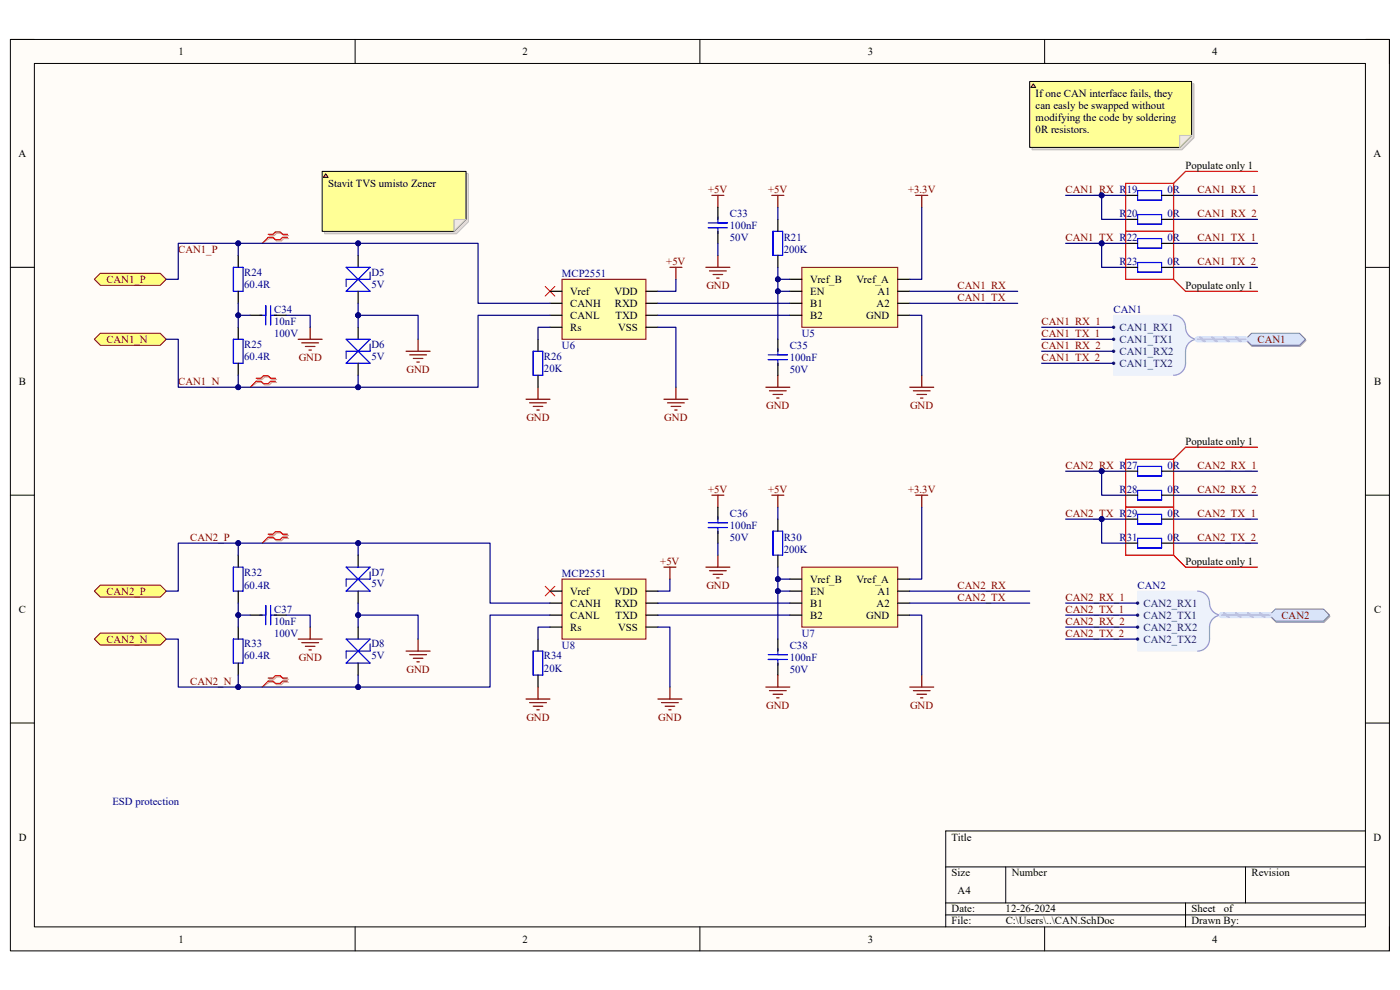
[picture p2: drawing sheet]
<svg xmlns="http://www.w3.org/2000/svg" width="297mm" height="210mm" viewBox="0 0 297 210" stroke-linecap="round" stroke-linejoin="round" font-family="sans-serif">
<path d="M2.2 8.4h292.6v193.3h-292.6z" fill-rule="evenodd" fill="#fffcf8"/>
<path d="M2.2 8.4h292.6v193.3h-292.6z" fill="none" stroke="#000" stroke-width=".21"/>
<path d="M7.3 13.5h282.4v183.1h-282.4z" fill-rule="evenodd" fill="#fffcf8"/>
<g fill="none" stroke="#000" stroke-width=".21">
<path d="M2.2 8.4h5.1M7.3 13.5h282.4v183.1h-282.4zM75.3 8.4v5.1M148.5 8.4v5.1M221.6 8.4v5.1M289.7 8.4h5.1v5.1M2.2 56.7h5.1M289.7 56.7h5.1M2.2 105h5.1M289.7 105.1h5.1M2.2 153.4h5.1M289.7 153.4h5.1"/>
<path d="M289.7 176.3h-89.1v20.3M75.3 196.6v5.1M148.5 196.6v5.1M200.6 183.9h89.1M200.6 191.5h89.1M200.6 194.1h89.1M213.4 183.9v7.6M221.6 196.6v5.1M251.5 191.5v5.1M264.2 183.9v7.6M294.8 196.6v5.1"/>
</g>
<g fill="none" stroke="#800000" stroke-width=".25">
<path d="M142.1 56.7h2.6M143.4 56.7v2.6M149.8 56.7h5M150.5 57.5h3.6M151 41.4h2.6M151.3 58.2h2M152 59h.6M152.3 41.4v2.6M152.3 54.2v2.5M163.7 41.4h2.6M165 41.4v2.6M194.3 41.4h2.5"/>
<path d="M195.5 41.4v2.6M165 79.6v2.5M195.5 79.6v2.5M111.6 84.7h5.1M112.4 85.5h3.5M113.1 86.2h2.1M113.9 87h.5M114.1 82.1v2.6M140.9 84.7h5M141.6 85.5h3.6M142.4 86.2h2M143.1 87h.5"/>
<path d="M143.4 82.1v2.6M162.5 82.1h5.1M163.2 82.9h3.6M164 83.7h2M164.8 84.4h.5M193 82.1h5.1M193.8 82.9h3.5M194.5 83.7h2.1M195.3 84.4h.5"/>
</g>
<path d="M56.9 50.3l-1.3 1.3M115.7 60.8l2 2M117.7 60.8l-2 2M54.4 80.9l-1.3 1.2" fill="none" stroke="#f00" stroke-width=".21"/>
<path d="M57.2 50h1l.5-.5h1l.5 .5h1M57.2 50.6h1l.5 .5h1l.5-.5h1M54.6 80.5h1l.5-.5h1.1l.5 .5h1M54.6 81.1h1l.5 .5h1.1l.5-.5h1" fill="none" stroke="#d0a19e" stroke-width=".25"/>
<path d="M57.2 50.6l-1.6 1M54.6 81.1l-1.5 1" fill="none" stroke="#d0a19e" stroke-width=".21"/>
<path d="M56.9 49.7h1l.5-.5h1l.6 .5h1M56.9 50.3h1l.5 .6h1l.6-.6h1M54.4 80.2h1l.5-.5h1l.5 .5h1M54.4 80.9h1l.5 .5h1l.5-.5h1" fill="none" stroke="#f00" stroke-width=".25"/>
<path d="M170.1 56.7h20.4v12.7h-20.4z" fill-rule="evenodd" fill="#ffffb0"/>
<path d="M170.1 56.7h20.4v12.7h-20.4z" fill="none" stroke="#800000" stroke-width=".21"/>
<path d="M152.3 44v2.5M152.3 49.1v2.5M167.6 59.3h2.5M190.5 59.3h2.5M167.6 66.9h2.5M167.6 61.8h2.5M167.6 64.3h2.5M190.5 66.9h2.5M190.5 61.8h2.5M190.5 64.3h2.5" fill="none" stroke="#000" stroke-width=".25"/>
<path d="M150.3 48.3h4M150.3 47.3h4M152.3 46v1.3M152.3 48.3v1.3" fill="none" stroke="#00f" stroke-width=".25"/>
<g fill="none" stroke="#800000" stroke-width=".25">
<path d="M151 105h2.6M152.3 105v2.6M152.3 117.8v2.5M163.7 105h2.6M165 105v2.6M194.3 105.1h2.5M195.5 105.1v2.5M140.9 120.3h2.5M142.1 120.3v2.6M149.8 120.3h5M150.5 121.1h3.6M151.3 121.8h2"/>
<path d="M152 122.6h.6M111.6 148.3h5.1M112.4 149.1h3.5M113.1 149.8h2.1M113.9 150.6h.5M114.1 145.7v2.6M139.6 148.3h5.1M140.3 149.1h3.6M141.1 149.8h2M141.9 150.6h.5M142.1 145.7v2.6M162.5 145.7h5.1"/>
<path d="M163.2 146.5h3.6M164 147.3h2M164.8 148h.5M165 143.2v2.5M193 145.8h5.1M193.8 146.5h3.5M194.5 147.3h2.1M195.3 148h.5M195.5 143.2v2.6"/>
</g>
<path d="M56.9 114l-1.3 1.2M115.7 124.4l2 2M117.7 124.4l-2 2M56.9 144.5l-1.3 1.2" fill="none" stroke="#f00" stroke-width=".21"/>
<path d="M57.2 113.6h1l.5-.5h1l.5 .5h1M57.2 114.2h1l.5 .5h1l.5-.5h1M57.2 144.1h1l.5-.5h1l.5 .5h1M57.2 144.7h1l.5 .5h1l.5-.5h1" fill="none" stroke="#d0a19e" stroke-width=".25"/>
<path d="M57.2 114.2l-1.6 1M57.2 144.7l-1.6 1" fill="none" stroke="#d0a19e" stroke-width=".21"/>
<path d="M56.9 113.3h1l.5-.5h1l.6 .5h1M56.9 114h1l.5 .5h1l.6-.5h1M56.9 143.8h1l.5-.5h1l.6 .5h1M56.9 144.5h1l.5 .5h1l.6-.5h1" fill="none" stroke="#f00" stroke-width=".25"/>
<path d="M170.1 120.3h20.4v12.7h-20.4z" fill-rule="evenodd" fill="#ffffb0"/>
<path d="M170.1 120.3h20.4v12.7h-20.4z" fill="none" stroke="#800000" stroke-width=".21"/>
<path d="M152.3 107.6v2.5M152.3 112.7v2.5M167.6 130.5h2.5M167.6 122.9h2.5M167.6 125.4h2.5M167.6 127.9h2.5M190.5 130.5h2.5M190.5 122.9h2.5M190.5 125.4h2.5M190.5 127.9h2.5" fill="none" stroke="#000" stroke-width=".25"/>
<path d="M150.3 111.9h4M150.3 110.9h4M152.3 109.6v1.3M152.3 111.9v1.3" fill="none" stroke="#00f" stroke-width=".25"/>
<path d="M20 125.4l1.3-1.3h12.7l1.3 1.3-1.3 1.3h-12.7z" fill-rule="evenodd" fill="#ffff80"/>
<path d="M20 125.4l1.3-1.3h12.7l1.3 1.3-1.3 1.3h-12.7z" fill="none" stroke="#800000" stroke-width=".21"/>
<path d="M20 59.3l1.3-1.3h12.7l1.3 1.3-1.3 1.2h-12.7z" fill-rule="evenodd" fill="#ffff80"/>
<path d="M20 59.3l1.3-1.3h12.7l1.3 1.3-1.3 1.2h-12.7z" fill="none" stroke="#800000" stroke-width=".21"/>
<path d="M20 72l1.3-1.3h12.7l1.3 1.3-1.3 1.2h-12.7z" fill-rule="evenodd" fill="#ffff80"/>
<path d="M20 72l1.3-1.3h12.7l1.3 1.3-1.3 1.2h-12.7z" fill="none" stroke="#800000" stroke-width=".21"/>
<path d="M163 76.3h4.1M163 75.3h4.1M165 74v1.3M165 76.3v1.3M163 139.9h4.1M163 138.9h4.1M165 137.6v1.3M165 139.9v1.3" fill="none" stroke="#00f" stroke-width=".25"/>
<path d="M165 72v2.5M165 77.1v2.5M165 135.6v2.5M165 140.7v2.5" fill="none" stroke="#000" stroke-width=".25"/>
<path d="M119.2 122.9h17.8v12.7h-17.8z" fill-rule="evenodd" fill="#ffffb0"/>
<path d="M119.2 122.9h17.8v12.7h-17.8z" fill="none" stroke="#800000" stroke-width=".21"/>
<path d="M116.7 130.5h2.5M116.7 133h2.5M116.7 125.4h2.5M116.7 127.9h2.5M137 130.5h2.6M137 133h2.6M137 125.4h2.6M137 127.9h2.6" fill="none" stroke="#000" stroke-width=".25"/>
<path d="M119.2 59.3h17.8v12.7h-17.8z" fill-rule="evenodd" fill="#ffffb0"/>
<path d="M119.2 59.3h17.8v12.7h-17.8z" fill="none" stroke="#800000" stroke-width=".21"/>
<g fill="none" stroke="#000" stroke-width=".25">
<path d="M50.5 54.2v2.5M76 54.2v2.5M165 46.5v2.6M165 54.2v2.5M50.5 61.8v2.5M50.5 69.4v2.6M50.5 77.1v2.5M76 61.8v2.5M76 69.4v2.6M76 77.1v2.5M114.1 72v2.5M114.1 79.6v2.5"/>
<path d="M116.7 66.9h2.5M116.7 69.4h2.5M116.7 61.8h2.5M116.7 64.3h2.5M137 66.9h2.6M137 69.4h2.6M137 61.8h2.6M137 64.3h2.6M50.5 117.8v2.5M76 117.8v2.5M165 110.1v2.6M165 117.8v2.5"/>
<path d="M50.5 125.4v2.5M50.5 133v2.6M76 125.4v2.5M76 133v2.6M114.1 135.6v2.5M50.5 140.7v2.5M76 140.7v2.5M114.1 143.2v2.5"/>
</g>
<g fill="none" stroke="#00f" stroke-width=".25">
<path d="M49.5 56.7h2.1v5.1h-2.1zM73.4 56.7l5.1 5.1h-5.1l5.1-5.1zM78.5 57.7v1.6h-5.1v1.5M164 49.1h2v5.1h-2zM49.5 72h2.1v5.1h-2.1zM73.4 72h5.1l-5.1 5.1h5.1zM78.5 73v1.5h-5.1v1.5M113.1 74.5h2.1v5.1h-2.1zM164 112.7h2v5.1h-2zM49.5 120.3h2.1v5.1h-2.1zM49.5 135.6h2.1v5.1h-2.1zM73.4 120.3h5.1l-5.1 5.1h5.1z"/>
<path d="M73.4 135.6h5.1l-5.1 5.1h5.1zM78.5 136.6v1.5h-5.1v1.5M78.5 121.3v1.6h-5.1v1.5M113.1 138.1h2.1v5.1h-2.1z"/>
</g>
<g fill="none" stroke="#800000" stroke-width=".25">
<path d="M63.3 72h5M64 72.7h3.6M64.8 73.5h2M65.5 74.3h.6M65.8 69.4v2.6M86.2 74.5h5M86.9 75.3h3.6M87.7 76h2M88.4 76.8h.6M88.7 72v2.5M63.3 135.6h5M64 136.3h3.6"/>
<path d="M64.8 137.1h2M65.5 137.9h.6M65.8 133v2.6M86.2 138.1h5M86.9 138.9h3.6M87.7 139.6h2M88.7 135.6v2.5M88.4 140.4h.6"/>
</g>
<path d="M236.3 66.9h12.7a2.63 2.63 0 0 1 2.5 3.2l.6 1 1.3 .9-1.3 .8-.6 1.1v3.2l-.3 1.2-1 1-1.2 .3h-12.7z" fill-rule="evenodd" fill="#edf2fb"/>
<path d="M236.3 66.9h12.7a2.63 2.63 0 0 1 2.5 3.2l.6 1 1.3 .9-1.3 .8-.6 1.1v3.2l-.3 1.2-1 1-1.2 .3h-12.7z" fill="none" stroke="#edf2fb" stroke-width=".21"/>
<path d="M249 66.9a2.73 2.73 0 0 1 2.6 3.1 2.55 2.55 0 0 0 2.5 2 2.54 2.54 0 0 0-2.6 2.5v2.6a2.54 2.54 0 0 1-2.5 2.5" fill="none" stroke="#8f9ec9" stroke-width=".25"/>
<circle cx="236.3" cy="69.4" r=".25" fill="#003a70"/>
<circle cx="236.3" cy="69.4" r=".25" fill="none" stroke="#003a70" stroke-width=".21"/>
<circle cx="236.3" cy="72" r=".25" fill="#003a70"/>
<circle cx="236.3" cy="72" r=".25" fill="none" stroke="#003a70" stroke-width=".21"/>
<circle cx="236.3" cy="74.5" r=".25" fill="#003a70"/>
<circle cx="236.3" cy="74.5" r=".25" fill="none" stroke="#003a70" stroke-width=".21"/>
<circle cx="236.3" cy="77.1" r=".25" fill="#003a70"/>
<circle cx="236.3" cy="77.1" r=".25" fill="none" stroke="#003a70" stroke-width=".21"/>
<path d="M264.4 72.2l1.2-1.2h10.2l1.3 1.2-1.3 1.3h-10.2z" fill-rule="evenodd" fill="#bac0ca"/>
<path d="M264.4 72.2l1.2-1.2h10.2l1.3 1.2-1.3 1.3h-10.2z" fill="none" stroke="#a6acb6" stroke-width=".21"/>
<path d="M265.5 70.7h10.2l1.3 1.3-1.3 1.2h-10.2l-1.3-1.2z" fill-rule="evenodd" fill="#d5e4ff"/>
<path d="M265.5 70.7h10.2l1.3 1.3-1.3 1.2h-10.2l-1.3-1.2z" fill="none" stroke="#71809b" stroke-width=".21"/>
<path d="M241.3 45.5h5.1v2.1h-5.1zM241.3 40.4h5.1v2.1h-5.1zM241.3 50.6h5.1v2h-5.1zM241.3 55.7h5.1v2h-5.1zM241.3 98.9h5.1v2.1h-5.1zM241.3 104h5.1v2.1h-5.1zM241.3 109.1h5.1v2.1h-5.1zM241.3 114.2h5.1v2h-5.1z" fill="none" stroke="#00f" stroke-width=".25"/>
<g fill="none" stroke="#000" stroke-width=".25">
<path d="M238.8 46.5h2.5M238.8 41.4h2.5M238.8 56.7h2.5M238.8 51.6h2.5M246.4 46.5h2.6M246.4 41.4h2.6M246.4 56.7h2.6M246.4 51.6h2.6M238.8 100h2.5M246.4 100h2.6M238.8 105.1h2.5M238.8 115.2h2.5"/>
<path d="M238.8 110.1h2.5M246.4 105.1h2.6M246.4 115.2h2.6M246.4 110.1h2.6"/>
</g>
<path d="M241.3 125.4h12.8a2.63 2.63 0 0 1 2.5 3.2l.6 1 1.3 .9-1.3 .8-.6 1.1v3.2l-.3 1.3-1 .9-1.2 .3h-12.8z" fill-rule="evenodd" fill="#edf2fb"/>
<path d="M241.3 125.4h12.8a2.63 2.63 0 0 1 2.5 3.2l.6 1 1.3 .9-1.3 .8-.6 1.1v3.2l-.3 1.3-1 .9-1.2 .3h-12.8z" fill="none" stroke="#edf2fb" stroke-width=".21"/>
<path d="M254.1 125.4a2.72 2.72 0 0 1 2.6 3.1 2.55 2.55 0 0 0 2.5 2 2.54 2.54 0 0 0-2.6 2.5v2.6a2.54 2.54 0 0 1-2.5 2.5" fill="none" stroke="#8f9ec9" stroke-width=".25"/>
<circle cx="241.3" cy="127.9" r=".25" fill="#003a70"/>
<circle cx="241.3" cy="127.9" r=".25" fill="none" stroke="#003a70" stroke-width=".21"/>
<circle cx="241.3" cy="130.5" r=".25" fill="#003a70"/>
<circle cx="241.3" cy="130.5" r=".25" fill="none" stroke="#003a70" stroke-width=".21"/>
<circle cx="241.3" cy="135.6" r=".25" fill="#003a70"/>
<circle cx="241.3" cy="135.6" r=".25" fill="none" stroke="#003a70" stroke-width=".21"/>
<circle cx="241.3" cy="133" r=".25" fill="#003a70"/>
<circle cx="241.3" cy="133" r=".25" fill="none" stroke="#003a70" stroke-width=".21"/>
<path d="M270.7 129.5h10.2l1.3 1.2-1.3 1.3h-10.2l-1.2-1.3z" fill-rule="evenodd" fill="#bac0ca"/>
<path d="M270.7 129.5h10.2l1.3 1.2-1.3 1.3h-10.2l-1.2-1.3z" fill="none" stroke="#a6acb6" stroke-width=".21"/>
<path d="M270.6 129.2h10.2l1.2 1.3-1.2 1.3h-10.2l-1.3-1.3z" fill-rule="evenodd" fill="#d5e4ff"/>
<path d="M270.6 129.2h10.2l1.2 1.3-1.2 1.3h-10.2l-1.3-1.3z" fill="none" stroke="#71809b" stroke-width=".21"/>
<path d="M238.8 38.9h10.2v10.2h-10.2zM266.8 36.4h-15.3l-2.5 2.5M238.8 49.1h10.2v10.2h-10.2zM249 59.3l2.5 2.5h15.3M238.8 97.4h10.2v10.2h-10.2zM266.8 94.9h-15.3l-2.5 2.5M238.8 107.6h10.2v10.2h-10.2zM249 117.8l2.5 2.5h15.3" fill="none" stroke="#f00" stroke-width=".25"/>
<path d="M55.1 66.9h1.3M56.4 64.8v4.1M57.4 64.8v4.1M57.4 66.9h1.3M55.1 130.5h1.3M56.4 128.4v4.1M57.4 130.5h1.3M57.4 128.4v4.1" fill="none" stroke="#00f" stroke-width=".25"/>
<path d="M53.1 66.9h2.5M58.2 66.9h2.5M53.1 130.5h2.5M58.2 130.5h2.5" fill="none" stroke="#000" stroke-width=".25"/>
<path d="M21.3 134.3h12.7l1.3 1.3-1.3 1.2h-12.7l-1.3-1.2z" fill-rule="evenodd" fill="#ffff80"/>
<path d="M21.3 134.3h12.7l1.3 1.3-1.3 1.2h-12.7l-1.3-1.2z" fill="none" stroke="#800000" stroke-width=".21"/>
<path d="M143.4 59.3v2.5h-3.8M167.6 59.3h-2.6v2.5h2.6M116.7 69.4h-2.6v2.6M139.6 69.4h3.8v12.7M139.6 66.9h28M139.6 64.3h28" fill="none" stroke="#000080" stroke-width=".25"/>
<circle cx="165" cy="61.8" r=".51" fill="#000080"/>
<circle cx="165" cy="61.8" r=".51" fill="none" stroke="#000080" stroke-width=".21"/>
<circle cx="165" cy="59.3" r=".51" fill="#000080"/>
<circle cx="165" cy="59.3" r=".51" fill="none" stroke="#000080" stroke-width=".21"/>
<path d="M165 61.8v10.2M193 66.9h2.5v12.7" fill="none" stroke="#000080" stroke-width=".25"/>
<circle cx="165" cy="61.8" r=".51" fill="#000080"/>
<circle cx="165" cy="61.8" r=".51" fill="none" stroke="#000080" stroke-width=".21"/>
<path d="M165 56.7v2.6" fill="none" stroke="#000080" stroke-width=".25"/>
<circle cx="165" cy="59.3" r=".51" fill="#000080"/>
<circle cx="165" cy="59.3" r=".51" fill="none" stroke="#000080" stroke-width=".21"/>
<path d="M152.3 51.6v2.6M165 44v2.5M195.5 44v15.3h-2.5M116.7 133h-2.6v2.6M139.6 133h2.5v12.7M139.6 130.5h28M139.6 127.9h28M142.1 122.9v2.5h-2.5M167.6 122.9h-2.6v2.5h2.6" fill="none" stroke="#000080" stroke-width=".25"/>
<circle cx="165" cy="125.4" r=".51" fill="#000080"/>
<circle cx="165" cy="125.4" r=".51" fill="none" stroke="#000080" stroke-width=".21"/>
<circle cx="165" cy="122.9" r=".51" fill="#000080"/>
<circle cx="165" cy="122.9" r=".51" fill="none" stroke="#000080" stroke-width=".21"/>
<path d="M165 125.4v10.2M193 130.5h2.5v12.7" fill="none" stroke="#000080" stroke-width=".25"/>
<circle cx="165" cy="125.4" r=".51" fill="#000080"/>
<circle cx="165" cy="125.4" r=".51" fill="none" stroke="#000080" stroke-width=".21"/>
<path d="M165 120.3v2.6" fill="none" stroke="#000080" stroke-width=".25"/>
<circle cx="165" cy="122.9" r=".51" fill="#000080"/>
<circle cx="165" cy="122.9" r=".51" fill="none" stroke="#000080" stroke-width=".21"/>
<path d="M50.5 51.6v2.6M193 61.8h22.9M193 64.3h22.9M152.3 115.2v2.6M165 107.6v2.5M195.5 107.6v15.3h-2.5M193 125.4h25.5M193 127.9h25.5" fill="none" stroke="#000080" stroke-width=".25"/>
<circle cx="50.5" cy="51.6" r=".51" fill="#000080"/>
<circle cx="50.5" cy="51.6" r=".51" fill="none" stroke="#000080" stroke-width=".21"/>
<path d="M50.5 64.3v5.1" fill="none" stroke="#000080" stroke-width=".25"/>
<circle cx="50.5" cy="66.9" r=".51" fill="#000080"/>
<circle cx="50.5" cy="66.9" r=".51" fill="none" stroke="#000080" stroke-width=".21"/>
<path d="M50.5 115.2v2.6" fill="none" stroke="#000080" stroke-width=".25"/>
<circle cx="50.5" cy="115.2" r=".51" fill="#000080"/>
<circle cx="50.5" cy="115.2" r=".51" fill="none" stroke="#000080" stroke-width=".21"/>
<path d="M50.5 143.2v2.5" fill="none" stroke="#000080" stroke-width=".25"/>
<circle cx="50.5" cy="145.7" r=".51" fill="#000080"/>
<circle cx="50.5" cy="145.7" r=".51" fill="none" stroke="#000080" stroke-width=".21"/>
<path d="M233.7 41.4h5.1M249 56.7h17.8M249 51.6h17.8M249 46.5h17.8M249 41.4h17.8M221 69.4h15.3M221 72h15.3M221 74.5h15.3M221 77.1h15.3" fill="none" stroke="#000080" stroke-width=".25"/>
<circle cx="233.7" cy="41.4" r=".51" fill="#000080"/>
<circle cx="233.7" cy="41.4" r=".51" fill="none" stroke="#000080" stroke-width=".21"/>
<path d="M226.1 41.4h7.6v5.1h5.1" fill="none" stroke="#000080" stroke-width=".25"/>
<circle cx="233.7" cy="41.4" r=".51" fill="#000080"/>
<circle cx="233.7" cy="41.4" r=".51" fill="none" stroke="#000080" stroke-width=".21"/>
<path d="M233.7 51.6h5.1" fill="none" stroke="#000080" stroke-width=".25"/>
<circle cx="233.7" cy="51.6" r=".51" fill="#000080"/>
<circle cx="233.7" cy="51.6" r=".51" fill="none" stroke="#000080" stroke-width=".21"/>
<path d="M226.1 51.6h7.6v5.1h5.1" fill="none" stroke="#000080" stroke-width=".25"/>
<circle cx="233.7" cy="51.6" r=".51" fill="#000080"/>
<circle cx="233.7" cy="51.6" r=".51" fill="none" stroke="#000080" stroke-width=".21"/>
<path d="M233.7 100h5.1M249 100h17.8M249 115.2h17.8M249 110.1h17.8M249 105.1h17.8" fill="none" stroke="#000080" stroke-width=".25"/>
<circle cx="233.7" cy="100" r=".51" fill="#000080"/>
<circle cx="233.7" cy="100" r=".51" fill="none" stroke="#000080" stroke-width=".21"/>
<path d="M226.1 100h7.6v5.1h5.1" fill="none" stroke="#000080" stroke-width=".25"/>
<circle cx="233.7" cy="100" r=".51" fill="#000080"/>
<circle cx="233.7" cy="100" r=".51" fill="none" stroke="#000080" stroke-width=".21"/>
<path d="M233.7 110.1h5.1" fill="none" stroke="#000080" stroke-width=".25"/>
<circle cx="233.7" cy="110.1" r=".51" fill="#000080"/>
<circle cx="233.7" cy="110.1" r=".51" fill="none" stroke="#000080" stroke-width=".21"/>
<path d="M226.1 110.1h7.6v5.1h5.1" fill="none" stroke="#000080" stroke-width=".25"/>
<circle cx="233.7" cy="110.1" r=".51" fill="#000080"/>
<circle cx="233.7" cy="110.1" r=".51" fill="none" stroke="#000080" stroke-width=".21"/>
<path d="M50.5 130.5h2.6M226.1 127.9h15.2M226.1 130.5h15.2M226.1 133h15.2M226.1 135.6h15.2" fill="none" stroke="#000080" stroke-width=".25"/>
<circle cx="50.5" cy="130.5" r=".51" fill="#000080"/>
<circle cx="50.5" cy="130.5" r=".51" fill="none" stroke="#000080" stroke-width=".21"/>
<path d="M76 127.9v2.6h12.7v5.1" fill="none" stroke="#000080" stroke-width=".25"/>
<circle cx="76" cy="130.5" r=".51" fill="#000080"/>
<circle cx="76" cy="130.5" r=".51" fill="none" stroke="#000080" stroke-width=".21"/>
<path d="M76 143.2v2.5" fill="none" stroke="#000080" stroke-width=".25"/>
<circle cx="76" cy="145.7" r=".51" fill="#000080"/>
<circle cx="76" cy="145.7" r=".51" fill="none" stroke="#000080" stroke-width=".21"/>
<path d="M76 130.5v2.5" fill="none" stroke="#000080" stroke-width=".25"/>
<circle cx="76" cy="130.5" r=".51" fill="#000080"/>
<circle cx="76" cy="130.5" r=".51" fill="none" stroke="#000080" stroke-width=".21"/>
<path d="M76 115.2v2.6" fill="none" stroke="#000080" stroke-width=".25"/>
<circle cx="76" cy="115.2" r=".51" fill="#000080"/>
<circle cx="76" cy="115.2" r=".51" fill="none" stroke="#000080" stroke-width=".21"/>
<path d="M50.5 127.9v5.1" fill="none" stroke="#000080" stroke-width=".25"/>
<circle cx="50.5" cy="130.5" r=".51" fill="#000080"/>
<circle cx="50.5" cy="130.5" r=".51" fill="none" stroke="#000080" stroke-width=".21"/>
<path d="M76 51.6v2.6M60.7 66.9h5.1v2.5M60.7 130.5h5.1v2.5" fill="none" stroke="#000080" stroke-width=".25"/>
<circle cx="76" cy="51.6" r=".51" fill="#000080"/>
<circle cx="76" cy="51.6" r=".51" fill="none" stroke="#000080" stroke-width=".21"/>
<path d="M76 66.9h12.7v5.1" fill="none" stroke="#000080" stroke-width=".25"/>
<circle cx="76" cy="66.9" r=".51" fill="#000080"/>
<circle cx="76" cy="66.9" r=".51" fill="none" stroke="#000080" stroke-width=".21"/>
<path d="M76 64.3v2.6" fill="none" stroke="#000080" stroke-width=".25"/>
<circle cx="76" cy="66.9" r=".51" fill="#000080"/>
<circle cx="76" cy="66.9" r=".51" fill="none" stroke="#000080" stroke-width=".21"/>
<path d="M50.5 79.6v2.5" fill="none" stroke="#000080" stroke-width=".25"/>
<circle cx="50.5" cy="82.1" r=".51" fill="#000080"/>
<circle cx="50.5" cy="82.1" r=".51" fill="none" stroke="#000080" stroke-width=".21"/>
<path d="M76 79.6v2.5" fill="none" stroke="#000080" stroke-width=".25"/>
<circle cx="76" cy="82.1" r=".51" fill="#000080"/>
<circle cx="76" cy="82.1" r=".51" fill="none" stroke="#000080" stroke-width=".21"/>
<path d="M76 66.9v2.5" fill="none" stroke="#000080" stroke-width=".25"/>
<circle cx="76" cy="66.9" r=".51" fill="#000080"/>
<circle cx="76" cy="66.9" r=".51" fill="none" stroke="#000080" stroke-width=".21"/>
<path d="M50.5 66.9h2.6" fill="none" stroke="#000080" stroke-width=".25"/>
<circle cx="50.5" cy="66.9" r=".51" fill="#000080"/>
<circle cx="50.5" cy="66.9" r=".51" fill="none" stroke="#000080" stroke-width=".21"/>
<path d="M35.3 125.4h2.5v-10.2h66.2v12.7h12.7" fill="none" stroke="#000080" stroke-width=".25"/>
<circle cx="50.5" cy="115.2" r=".51" fill="#000080"/>
<circle cx="50.5" cy="115.2" r=".51" fill="none" stroke="#000080" stroke-width=".21"/>
<circle cx="76" cy="115.2" r=".51" fill="#000080"/>
<circle cx="76" cy="115.2" r=".51" fill="none" stroke="#000080" stroke-width=".21"/>
<path d="M116.7 130.5h-12.7v15.2h-66.2v-10.1h-2.5" fill="none" stroke="#000080" stroke-width=".25"/>
<circle cx="50.5" cy="145.7" r=".51" fill="#000080"/>
<circle cx="50.5" cy="145.7" r=".51" fill="none" stroke="#000080" stroke-width=".21"/>
<circle cx="76" cy="145.7" r=".51" fill="#000080"/>
<circle cx="76" cy="145.7" r=".51" fill="none" stroke="#000080" stroke-width=".21"/>
<path d="M35.3 59.3h2.5v-7.7h63.6v12.7h15.3" fill="none" stroke="#000080" stroke-width=".25"/>
<circle cx="76" cy="51.6" r=".51" fill="#000080"/>
<circle cx="76" cy="51.6" r=".51" fill="none" stroke="#000080" stroke-width=".21"/>
<circle cx="50.5" cy="51.6" r=".51" fill="#000080"/>
<circle cx="50.5" cy="51.6" r=".51" fill="none" stroke="#000080" stroke-width=".21"/>
<path d="M116.7 66.9h-15.3v15.2h-63.6v-10.1h-2.5" fill="none" stroke="#000080" stroke-width=".25"/>
<circle cx="76" cy="82.1" r=".51" fill="#000080"/>
<circle cx="76" cy="82.1" r=".51" fill="none" stroke="#000080" stroke-width=".21"/>
<circle cx="50.5" cy="82.1" r=".51" fill="#000080"/>
<circle cx="50.5" cy="82.1" r=".51" fill="none" stroke="#000080" stroke-width=".21"/>
<path d="M254.1 72h10.1M259.2 130.5h10.1" fill="none" stroke="#cbdaff" stroke-width="1.3"/>
<path d="M254.6 71.5l1 .9M257.1 71.5l1 .9M259.7 71.5l1 .9M262.2 71.5l1 .9M259.7 130l1 .9M262.2 130l1 .9M264.7 130l1.1 .9M267.3 130l1 .9" fill="none" stroke="#adbce7" stroke-width=".38"/>
<path d="M254.1 72h10.1M259.2 130.5h10.1" fill="none" stroke="#adbce7" stroke-width=".25"/>
<path d="M219 17.8h34.3v11.4l-2.5 2.6h-31.8z" fill-rule="evenodd" fill="#e0ddd7"/>
<path d="M219 17.8h34.3v11.4l-2.5 2.6h-31.8z" fill="none" stroke="#bfbdba" stroke-width=".21"/>
<path d="M218.5 17.3h34.3v11.4l-2.6 2.6h-31.7z" fill-rule="evenodd" fill="#ffff96"/>
<path d="M218.5 17.3h34.3v11.4l-2.6 2.6h-31.7z" fill="none" stroke="#000" stroke-width=".21"/>
<path d="M250.2 28.7h2.6l-2.6 2.6z" fill="#f2f0d8"/>
<path d="M250.2 28.7h2.6l-2.6 2.6z" fill="none" stroke="#bfbdba" stroke-width=".21"/>
<path d="M219.2 17.8l.5 .8h-1z" fill="#ffcc78"/>
<path d="M219.2 17.8l.5 .8h-1z" fill="none" stroke="#300" stroke-width=".21"/>
<path d="M68.9 36.9h30.5v10.1l-2.6 2.6h-27.9z" fill-rule="evenodd" fill="#e0ddd7"/>
<path d="M68.9 36.9h30.5v10.1l-2.6 2.6h-27.9z" fill="none" stroke="#bfbdba" stroke-width=".21"/>
<path d="M68.3 36.4h30.6v10.1l-2.6 2.6h-28z" fill-rule="evenodd" fill="#ffff96"/>
<path d="M68.3 36.4h30.6v10.1l-2.6 2.6h-28z" fill="none" stroke="#000" stroke-width=".21"/>
<path d="M96.3 46.5h2.6l-2.6 2.6z" fill="#f2f0d8"/>
<path d="M96.3 46.5h2.6l-2.6 2.6z" fill="none" stroke="#bfbdba" stroke-width=".21"/>
<path d="M69.1 36.9l.5 .7h-1z" fill="#ffcc78"/>
<path d="M69.1 36.9l.5 .7h-1z" fill="none" stroke="#300" stroke-width=".21"/>
<g font-size="2.3">
<text x="37.9" y="11.7">1</text>
<text x="110.9" y="11.7">2</text>
<text x="184.1" y="11.7">3</text>
<text x="257.1" y="11.7">4</text>
<text x="219.7" y="20.6">If one CAN interface fails, they</text>
<text x="219.7" y="23.1">can easly be swapped without</text>
<text x="219.7" y="25.7">modifying the code by soldering</text>
<text x="219.7" y="28.2">0R resistors.</text>
<text x="3.9" y="33.3">A</text>
<text x="251.5" y="35.9">Populate only 1</text>
<text x="291.4" y="33.3">A</text>
<text x="69.6" y="39.7">Stavit TVS umisto Zener</text>
<text x="171.9" y="60">Vref_B</text>
<text x="181.7" y="60">Vref_A</text>
<text x="121" y="62.6">Vref</text>
<text x="121" y="65.1">CANH</text>
<text x="130.3" y="62.6">VDD</text>
<text x="130.5" y="65.1">RXD</text>
<text x="171.9" y="65.1">B1</text>
<text x="171.9" y="62.6">EN</text>
<text x="186" y="65.1">A2</text>
<text x="186.1" y="62.6">A1</text>
<text x="251.5" y="61.3">Populate only 1</text>
<text x="121" y="67.6">CANL</text>
<text x="121" y="70.2">Rs</text>
<text x="130.6" y="67.6">TXD</text>
<text x="131.1" y="70.2">VSS</text>
<text x="171.9" y="67.6">B2</text>
<text x="183.8" y="67.6">GND</text>
<text x="4" y="81.6">B</text>
<text x="291.5" y="81.6">B</text>
<text x="251.5" y="94.4">Populate only 1</text>
<text x="251.5" y="119.8">Populate only 1</text>
<text x="171.9" y="123.6">Vref_B</text>
<text x="181.7" y="123.6">Vref_A</text>
<text x="4" y="130">C</text>
<text x="121" y="126.2">Vref</text>
<text x="121" y="131.2">CANL</text>
<text x="121" y="128.7">CANH</text>
<text x="130.3" y="126.2">VDD</text>
<text x="130.5" y="128.7">RXD</text>
<text x="130.6" y="131.2">TXD</text>
<text x="171.9" y="131.2">B2</text>
<text x="171.9" y="128.7">B1</text>
<text x="171.9" y="126.2">EN</text>
<text x="183.8" y="131.2">GND</text>
<text x="186" y="128.7">A2</text>
<text x="186.1" y="126.2">A1</text>
<text x="291.5" y="130">C</text>
<text x="121" y="133.8">Rs</text>
<text x="131.1" y="133.8">VSS</text>
<text x="4" y="178.3">D</text>
<text x="201.9" y="178.3">Title</text>
<text x="291.4" y="178.3">D</text>
<text x="201.9" y="185.9">Size</text>
<text x="214.6" y="185.9">Number</text>
<text x="265.5" y="185.9">Revision</text>
<text x="203.2" y="189.7">A4</text>
<text x="201.9" y="193.5">Date:</text>
<text x="201.9" y="196.1">File:</text>
<text x="213.3" y="193.5">12-26-2024</text>
<text x="213.4" y="196.1">C:\Users\..\CAN.SchDoc</text>
<text x="252.8" y="193.5">Sheet</text>
<text x="252.8" y="196.1">Drawn By:</text>
<text x="259.6" y="193.5">of</text>
<text x="37.9" y="199.9">1</text>
<text x="110.9" y="199.9">2</text>
<text x="184.1" y="199.9">3</text>
<text x="257.1" y="199.9">4</text>
</g>
<g font-size="2.3" fill="#800000">
<text x="150.2" y="40.9">+5V</text>
<text x="163" y="40.9">+5V</text>
<text x="192.7" y="40.9">+3.3V</text>
<text x="226.1" y="40.9">CAN1_RX R19</text>
<text x="254" y="40.9">CAN1_RX_1</text>
<text x="254" y="46">CAN1_RX_2</text>
<text x="37.8" y="53.6">CAN1_P</text>
<text x="226.1" y="51.1">CAN1_TX R22</text>
<text x="254" y="51.1">CAN1_TX_1</text>
<text x="22.6" y="60">CAN1_P</text>
<text x="141.4" y="56.2">+5V</text>
<text x="254" y="56.2">CAN1_TX_2</text>
<text x="149.9" y="61.3">GND</text>
<text x="203.2" y="61.3">CAN1_RX</text>
<text x="203.2" y="63.8">CAN1_TX</text>
<text x="221" y="68.9">CAN1_RX_1</text>
<text x="221" y="71.5">CAN1_TX_1</text>
<text x="22.6" y="72.7">CAN1_N</text>
<text x="63.4" y="76.5">GND</text>
<text x="221" y="74">CAN1_RX_2</text>
<text x="221" y="76.5">CAN1_TX_2</text>
<text x="266.8" y="72.7">CAN1</text>
<text x="37.8" y="81.6">CAN1_N</text>
<text x="86.2" y="79.1">GND</text>
<text x="111.7" y="89.3">GND</text>
<text x="140.9" y="89.3">GND</text>
<text x="162.6" y="86.7">GND</text>
<text x="193.1" y="86.7">GND</text>
<text x="226.1" y="99.4">CAN2_RX R27</text>
<text x="254" y="99.4">CAN2_RX_1</text>
<text x="150.2" y="104.5">+5V</text>
<text x="163" y="104.5">+5V</text>
<text x="192.7" y="104.5">+3.3V</text>
<text x="254" y="104.5">CAN2_RX_2</text>
<text x="226.1" y="109.6">CAN2_TX R29</text>
<text x="254" y="109.6">CAN2_TX_1</text>
<text x="40.3" y="114.7">CAN2_P</text>
<text x="140.1" y="119.8">+5V</text>
<text x="254" y="114.7">CAN2_TX_2</text>
<text x="149.9" y="124.9">GND</text>
<text x="203.2" y="124.9">CAN2_RX</text>
<text x="22.6" y="126.2">CAN2_P</text>
<text x="203.2" y="127.4">CAN2_TX</text>
<text x="226.1" y="127.4">CAN2_RX_1</text>
<text x="226.1" y="130">CAN2_TX_1</text>
<text x="271.9" y="131.2">CAN2</text>
<text x="22.6" y="136.3">CAN2_N</text>
<text x="226.1" y="132.5">CAN2_RX_2</text>
<text x="226.1" y="135">CAN2_TX_2</text>
<text x="63.4" y="140.1">GND</text>
<text x="86.2" y="142.7">GND</text>
<text x="40.3" y="145.2">CAN2_N</text>
<text x="111.7" y="152.9">GND</text>
<text x="139.7" y="152.9">GND</text>
<text x="162.6" y="150.3">GND</text>
<text x="193.1" y="150.3">GND</text>
</g>
<g font-size="2.3" fill="#000080">
<text x="247.7" y="40.9">0R</text>
<text x="154.9" y="46">C33</text>
<text x="237.5" y="46">R20</text>
<text x="247.7" y="46">0R</text>
<text x="154.9" y="51.1">50V</text>
<text x="154.9" y="48.6">100nF</text>
<text x="166.3" y="51.1">R21</text>
<text x="166.3" y="53.6">200K</text>
<text x="247.7" y="51.1">0R</text>
<text x="51.8" y="58.5">R24</text>
<text x="78.8" y="58.5">D5</text>
<text x="119.2" y="58.7">MCP2551</text>
<text x="237.5" y="56.2">R23</text>
<text x="247.7" y="56.2">0R</text>
<text x="51.8" y="61">60.4R</text>
<text x="78.8" y="61">5V</text>
<text x="58.2" y="71.5">100V</text>
<text x="58.2" y="66.4">C34</text>
<text x="58.2" y="68.9">10nF</text>
<text x="170.1" y="71.5">U5</text>
<text x="236.3" y="66.4">CAN1</text>
<text x="51.8" y="73.7">R25</text>
<text x="51.8" y="76.3">60.4R</text>
<text x="78.8" y="76.3">5V</text>
<text x="78.8" y="73.7">D6</text>
<text x="115.4" y="76.3">R26</text>
<text x="119.2" y="74">U6</text>
<text x="167.6" y="74">C35</text>
<text x="167.6" y="76.5">100nF</text>
<text x="115.4" y="78.8">20K</text>
<text x="167.6" y="79.1">50V</text>
<text x="247.7" y="99.4">0R</text>
<text x="237.5" y="104.5">R28</text>
<text x="247.7" y="104.5">0R</text>
<text x="154.9" y="109.6">C36</text>
<text x="154.9" y="112.1">100nF</text>
<text x="247.7" y="109.6">0R</text>
<text x="154.9" y="114.7">50V</text>
<text x="166.3" y="114.7">R30</text>
<text x="166.3" y="117.3">200K</text>
<text x="237.5" y="114.7">R31</text>
<text x="247.7" y="114.7">0R</text>
<text x="51.8" y="122.1">R32</text>
<text x="51.8" y="124.9">60.4R</text>
<text x="78.8" y="124.6">5V</text>
<text x="78.8" y="122.1">D7</text>
<text x="119.2" y="122.3">MCP2551</text>
<text x="241.3" y="124.9">CAN2</text>
<text x="58.2" y="130">C37</text>
<text x="51.8" y="137.3">R33</text>
<text x="58.2" y="135">100V</text>
<text x="58.2" y="132.5">10nF</text>
<text x="78.8" y="137.3">D8</text>
<text x="119.2" y="137.6">U8</text>
<text x="167.6" y="137.6">C38</text>
<text x="170.1" y="135">U7</text>
<text x="51.8" y="139.9">60.4R</text>
<text x="78.8" y="139.9">5V</text>
<text x="115.4" y="139.9">R34</text>
<text x="115.4" y="142.5">20K</text>
<text x="167.6" y="142.7">50V</text>
<text x="167.6" y="140.1">100nF</text>
<text x="23.8" y="170.7">ESD protection</text>
</g>
<g font-size="2.3" fill="#003a70">
<text x="237.5" y="70.2">CAN1_RX1</text>
<text x="237.5" y="72.7">CAN1_TX1</text>
<text x="237.5" y="75.3">CAN1_RX2</text>
<text x="237.5" y="77.8">CAN1_TX2</text>
<text x="242.6" y="128.7">CAN2_RX1</text>
<text x="242.6" y="131.2">CAN2_TX1</text>
<text x="242.6" y="136.3">CAN2_TX2</text>
<text x="242.6" y="133.8">CAN2_RX2</text>
</g>
</svg>
